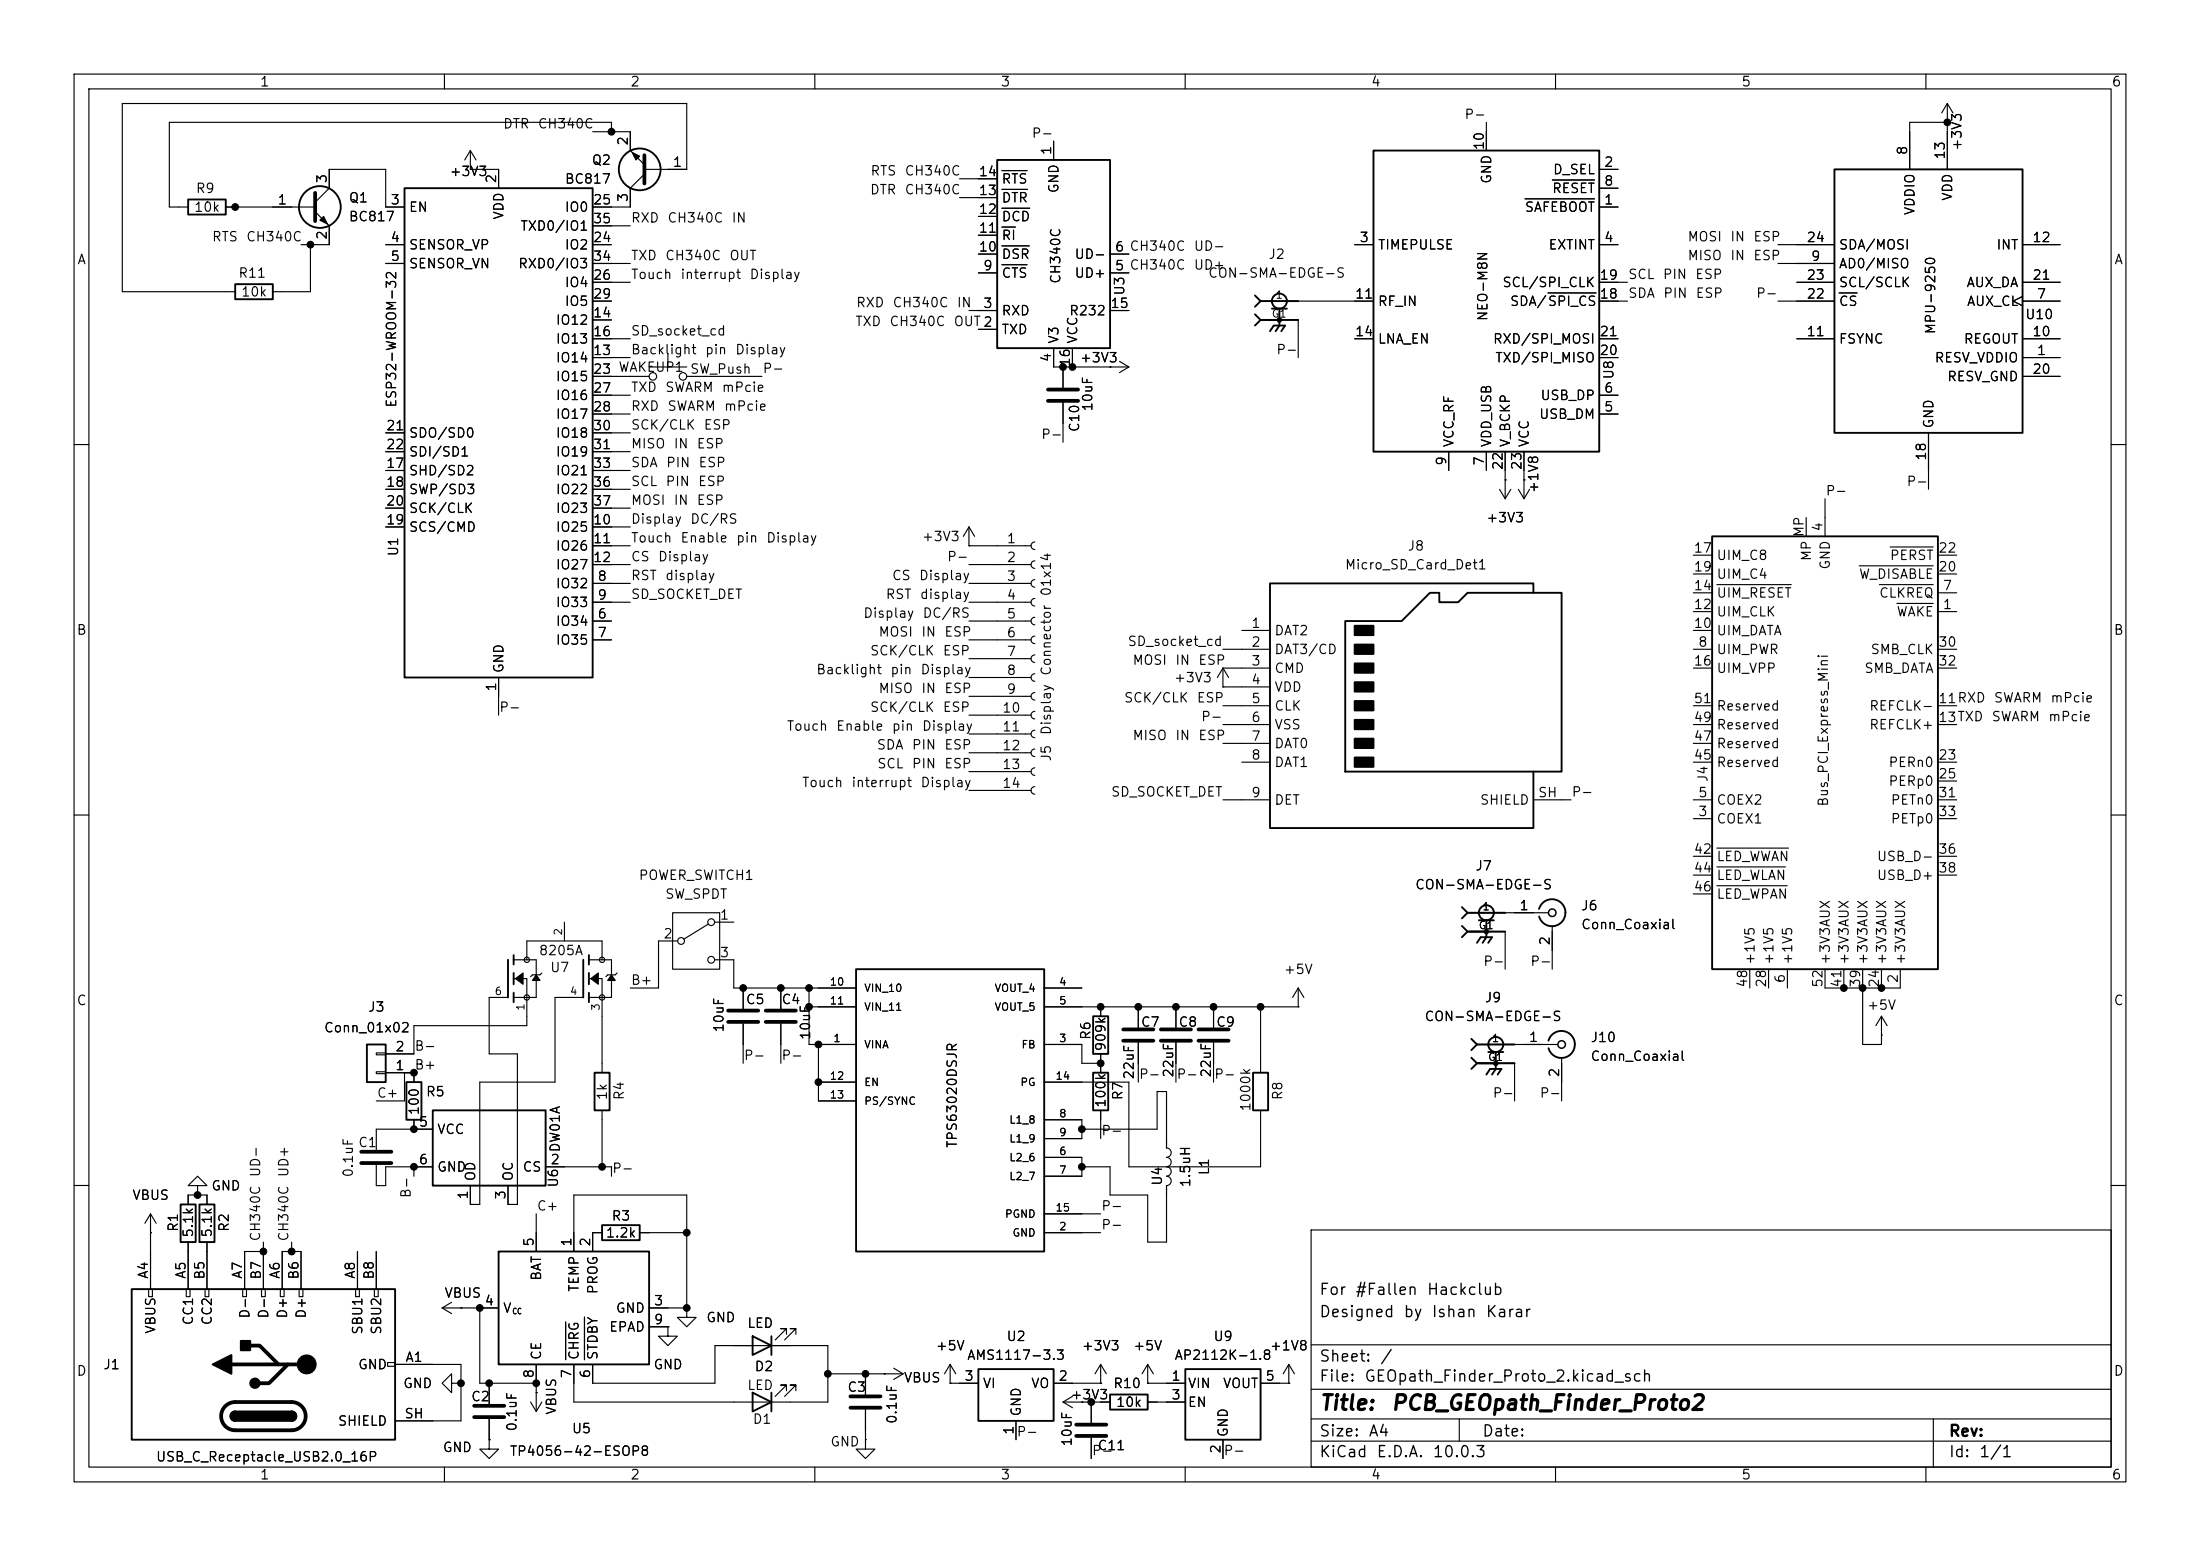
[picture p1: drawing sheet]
<svg xmlns="http://www.w3.org/2000/svg" width="297mm" height="210mm" viewBox="0 0 297 210" stroke-linecap="round" stroke-linejoin="round" font-family="sans-serif">
<g fill="none" stroke="#000" stroke-width=".15">
<path d="M10 10h277v190h-277zM12 12h273v186h-273zM60 10v2M80 17.8h5.1v2.5l1.9 1.9M82.5 17.8v-1.3h-59.6v11.4h2.5M110 10v2M142.2 19.1v2.5M160 10v2M200.7 16.5v3.8M210 10v2M260 10v2M262.9 16.5h.1"/>
<path d="M262.9 16.5h-5.1v6.4M262.9 14v8.9M262.9 14l-.8 1.2M262.9 14l.8 1.2M30.5 27.9h12M41.9 33v6.4h-5.1M42.5 27.3l1.9-1.9v-2.5h7.7v5h2.5M42.5 28.6l1.9 1.9v2.5h-3.8M52.1 33h2.5M52.1 35.6h2.5M63.5 22.9h.1M63.5 22.9h3.8v2.5"/>
<path d="M63.5 20.3l-.8 1.3M63.5 20.3l.8 1.3M63.5 20.3v2.6M80 33h2.5M80 35.6h5.1M80 38.1h5.1M80 30.5h5.1M87 22.9h5.7v-8.9h-76.2v25.4h15.2M87 23.5l-1.9 1.9v2.5h-5.1M129.5 26.7h5.1M129.5 24.1h5.1M132.1 36.8h2.5"/>
<path d="M132.1 34.3h2.5M132.1 31.8h2.5M132.1 29.2h2.5M135.3 35.7h3.4M135.3 33.2h3.7M135.3 30.6h1.8M135.3 28.1h3.7M135.3 25.6h3.4M135.3 23h3.4M149.9 36.8h2.5M149.9 34.3h2.5M182.9 33h2.5"/>
<path d="M205.9 26.8h9.4M209 39.5h6.5M209.6 24.3h5.7M215.9 22.9h2.5M215.9 27.9h2.5M215.9 33h2.5M215.9 38.1h3.8M215.9 25.4h2.5M240 33h7.6M240 35.6h7.6M242.6 38.1h5M248.3 39.5h2.4"/>
<path d="M273 33h5.1M273 38.1h5.1M52.1 58.4h2.5M80 48.3h5.1M80 43.2h2.5M80 45.7h5.1M80 58.4h5.1M80 50.8h7.6M80 53.3h5.1M80 55.9h5.1M80 40.6h2.5M87.6 49.5h5.1"/>
<path d="M90.2 47.8v1.7M92.7 50.8h10.2M130.8 41.9h3.8M132.1 44.5h2.5M142.2 47v2.5h10.2M143.5 49.5v2.8M143.5 54.4v5.3M144.8 47v2.5M149.9 49.5h.1M149.9 41.9h2.5M151.1 48.8l1.3 .7M152.4 49.5l-1.3 .8"/>
<path d="M170.2 43.2h5.1v5.1M170.2 40.6h15.2M182.9 45.7h2.5M215.9 48.3h2.5M215.9 45.7h2.5M215.9 53.3h2.5M215.9 55.9h2.5M215.9 40.6h3.8M240 40.6h7.6M242.6 45.7h5M260.3 58.4v7.6M273 40l-1.2 .6 1.2 .7"/>
<path d="M273 48.3h5.1M273 45.7h5.1M273 50.8h5.1M273 40.6h5.1M10 60h2M52.1 71.1h2.5M52.1 63.5h2.5M52.1 66h2.5M52.1 68.6h2.5M52.1 61h2.5M80 78.7h5.1M80 71.1h5.1"/>
<path d="M80 73.7h5.1M80 76.2h5.1M80 63.5h5.1M80 66h5.1M80 68.6h5.1M80 61h5.1M130.8 73.7h.1M130.8 78.7h8.4M130.8 73.7h8.4M130.8 76.2h8.4M130.8 71.1l-.8 1.3M130.8 71.1l.8 1.3"/>
<path d="M130.8 71.1v2.6M139.7 73.2a.51 .51 0 0 0-.5 .5 .51 .51 0 0 0 .5 .5M139.7 75.7a.51 .51 0 0 0-.5 .5 .51 .51 0 0 0 .5 .5M139.7 78.2a.51 .51 0 0 0-.5 .5 .51 .51 0 0 0 .5 .5M195.6 61v2.5M200.7 61v2.5M202.4 66l.8 1.3M203.2 64.8h.1M203.2 61v6.3M204 66l-.8 1.3M205 66l.7 1.3M205.7 64.8h.1"/>
<path d="M205.7 61v6.3M206.5 66l-.8 1.3M228.6 74.9h2.5M228.6 77.5h2.5M231.8 78.9h10M243.8 69.9v2.5M246.4 67.3v5.1M251 76.4h10M253.7 78.9h7.3M255.2 73.8h5.8M261.6 74.9h2.6M261.6 77.5h2.6"/>
<path d="M285 60h2M67.3 91.4v5.1M80 83.8h2.5M80 86.4h2.5M80 81.3h5.1M130.8 83.8h8.4M130.8 86.4h8.4M130.8 81.3h8.4M130.8 88.9h8.4M130.8 91.4h8.4M130.8 94h8.4M130.8 96.5h8.4"/>
<path d="M130.8 99.1h8.4M139.7 80.8a.51 .51 0 0 0-.5 .5 .51 .51 0 0 0 .5 .5M139.7 83.3a.51 .51 0 0 0-.5 .5 .51 .51 0 0 0 .5 .5M139.7 85.9a.51 .51 0 0 0-.5 .5 .51 .51 0 0 0 .5 .5M139.7 88.4a.51 .51 0 0 0-.5 .5 .51 .51 0 0 0 .5 .5M139.7 90.9a.51 .51 0 0 0-.5 .5 .51 .51 0 0 0 .5 .5M139.7 93.5a.51 .51 0 0 0-.5 .5 .51 .51 0 0 0 .5 .5M139.7 96a.51 .51 0 0 0-.5 .5 .51 .51 0 0 0 .5 .5M139.7 98.6a.51 .51 0 0 0-.5 .5 .51 .51 0 0 0 .5 .5M165.1 92.7h.1M165.1 90.2v2.5M165.1 90.2l-.8 1.2"/>
<path d="M165.1 90.2l.8 1.2M165.1 87.6h6.3M165.1 90.2h6.3M165.1 92.7h6.3M165.1 95.3h6.3M165.1 97.8h6.3M167.6 85.1h3.8M228.6 85.1h2.5M228.6 87.6h2.5M228.6 90.2h2.5M228.6 95.3h2.5M228.6 97.8h2.5"/>
<path d="M228.6 82.6h2.5M228.6 80h2.5M256.1 81.4h4.9M261.6 87.6h2.6M261.6 90.2h2.6M261.6 95.3h2.6M261.6 97.8h2.6M261.6 82.6h2.6M261.6 80h2.6M10 110h2M130.8 101.6h8.4M130.8 104.1h8.4"/>
<path d="M130.8 106.7h8.4M139.7 101.1a.51 .51 0 0 0-.5 .5 .51 .51 0 0 0 .5 .5M139.7 103.6a.51 .51 0 0 0-.5 .5 .51 .51 0 0 0 .5 .5M139.7 106.2a.51 .51 0 0 0-.5 .5 .51 .51 0 0 0 .5 .5M165.1 100.3h6.3M165.1 108h6.3M167.6 102.9h3.8M207 108h5.1M228.6 100.3h2.5M228.6 102.9h2.5M228.6 108h2.5M228.6 110.5h2.5"/>
<path d="M228.6 115.6h2.5M228.6 118.1h2.5M231.8 114.5h9.7M231.8 117h9.2M231.8 119.5h9.5M261.6 102.9h2.6M261.6 108h2.6M261.6 110.5h2.6M261.6 105.4h2.6M261.6 115.6h2.6M261.6 118.1h2.6M285 110h2"/>
<path d="M68.6 134.6h-2.6v7.6h3.8v20.4h-1.2v-2.6M69.3 132.1h1.8v6.3h-15.2v3.8h-3.8M69.3 129.5h3.1v5.1h-3.1M71.1 129.5v-2.5h10.2v2.5M73.2 131.3l-.3 .3h-1l-.3 .2M76.2 124.5v2.5M78.7 134.6h-3.8v11.5h-10.1v16.5h-1.3v-2.6M79.5 129.5h3v5.1h-3M79.5 132.1h1.8v12.7M83.3 131.3l-.2 .3h-1.1l-.2 .2M90.8 123.2h6.4v7.6h-6.4zM91.4 127h-2.5v6.4h-3.8"/>
<path d="M95.6 124.7l-3.3 2M96.5 129.5h2.6v3.9h16.5M96.5 124.5h2.6M100.3 133.4v2.7M100.3 138.2v5.3M105.4 133.4v2.7M105.4 138.2v5.3M109.2 133.4v7.6h6.4M109.2 135.9h6.4M141 133.4h5M141 135.9h34.3M148.6 135.9v1.3"/>
<path d="M153.7 135.9v2.8M158.7 135.9v2.8M163.8 135.9v2.8M170.2 135.9v8.9M175.3 135.9h.1M175.3 133.4l-.8 1.2M175.3 133.4l.7 1.2M175.3 133.4v2.5M198.1 125.7h5.1v5.1M198.1 123.2h10.9M209.5 125v5.8M228.6 120.7h2.5"/>
<path d="M236.2 130.8v2.6M238.8 130.8v2.6M241.3 130.8v2.6M246.4 130.8v2.6h10.1v-2.6M248.9 130.8v2.6M251.5 130.8v10.2h2.5v-3.8M254 139.7h.1M254 130.8v2.6M254 137.2l-.8 1.2M254 137.2l.8 1.2M50.8 144.7h1.3v.2h-1.3zM50.8 142.1h1.3v.3h-1.3z"/>
<path d="M50.8 157.2v2.8h1.3v-2.5h6.3M52.1 144.8h3.8v1.3M54.6 144.8v3.8h-3.8M55.9 151.1v1.3M55.9 157.5v1.3M58.4 152.4h-7.6v2.8M73.7 157.5h8.8v1.3M81.3 149.9v7.6M110.5 146.1h5.1M110.5 141v7.6h5.1M141 146.1h11.4v11.4h17.8v-7.6M141 141h5v2.5h2.6"/>
<path d="M141 156.2h5v2.6h-5M141 151.1h5v2.6h-5M146 152.4h10.2v-5.1h1.3v7.6a.63 .63 0 0 1 .6 .7 .63 .63 0 0 1-.6 .6 .64 .64 0 0 1 .6 .6 .64 .64 0 0 1-.6 .7 .64 .64 0 0 1 .6 .6 .64 .64 0 0 1-.6 .6M146 157.5h3.9v3.8h5v6.3h2.6v-7.6a.63 .63 0 0 0 .6-.6 .63 .63 0 0 0-.6-.6M148.6 142.2v2.6M148.6 149.9v3.8M153.7 140.7v5.4M158.7 140.7v5.4M163.8 140.7v5.4M199.4 141h10.9M199.4 143.5h5.1v5.1M210.8 142.7v5.9"/>
<path d="M10 160h2M20.1 174h.5v1h-.5zM20.3 166.4h.1M20.3 163.8l-.7 1.3M20.3 163.8l.8 1.3M20.3 163.8v10.2M25.1 174h.6v1h-.6zM25.4 162.6v-1.3h2.5v1.3M25.4 167.6v6.4M26.7 160h1.2l-1.2-1.2-1.3 1.2h1.3v1.3M26.7 161.3h.1M27.7 174h.5v1h-.5z"/>
<path d="M27.9 167.6v6.4M32.8 174h.5v1h-.5zM35.3 174h.5v1h-.5zM35.6 168.9h-2.6v5.1M35.6 167.6v6.4M37.8 174h.6v1h-.6zM38.1 174v-5.1h2.5v5.1M39.4 167.6v1.3M40.4 174h.5v1h-.5zM48 174h.5v1h-.5zM48.3 168.9v5.1M50.5 174h.6v1h-.6z"/>
<path d="M50.8 168.9v5.1M59.7 176.5h7.6M59.7 176.5l1.3 .8M61 175.8l-1.3 .7M62.2 176.5h.1M64.8 176.5v10.2h7.6M72.4 163.8v5.1M76.4 178.4v5.1M77.5 168.9v-7.6h15.2v15.2M78.9 177.8v5.7M81.3 166.4h-1.3v2.5M86.4 166.4h6.3"/>
<path d="M87.6 176.5h5.1M87.6 179.1h2.6M90.2 179.1v1.2h1.2l-1.2 1.3-1.3-1.3h1.3M90.2 179.1h.1M92.7 176.5v1.3h1.3l-1.3 1.3-1.3-1.3h1.3M92.7 176.5h.1M141 166.4h7.6M141 163.8h7.6M177 166h108v32h-108zM285 160h2M52.3 183.9h1v.5h-1zM53.3 184.2h8.9v7.6h-8.9"/>
<path d="M60 198v2M61 186.7v-1.3l-1.3 1.3 1.3 1.3v-1.3h1.2M62.2 186.7h.1M66 194.3v1.3h1.3l-1.3 1.3-1.2-1.3h1.2M66 194.3h.1M66 186.7v2.8M66 191.5v2.8M71.6 189.2l.8 1.3M72.4 188h.1M72.4 184.2v6.3M73.2 189.2l-.8 1.3M77.5 184.2v5h34.3v-7.6h-15.3v5.1h-16.5v-2.5"/>
<path d="M106.2 187.7v-.8h-.8h.8l-1.6 1.6M106.2 180.1v-.8h-.8h.8l-1.6 1.5M107.4 187.7v-.8h-.7h.7l-1.5 1.6M107.4 180.1v-.8h-.7h.7l-1.5 1.5M110 198v2M111.8 185.4h10.1M116.8 194.3v1.3h1.3l-1.3 1.3-1.2-1.3h1.2M116.8 194.3h.1M116.8 185.4v2.8M116.8 190.2v4.1M119.4 185.4h.1M120.6 184.7l1.3 .7"/>
<path d="M121.9 185.4l-1.3 .8M128.3 186.7h.1M128.3 186.7h3.8M128.3 184.2l-.8 1.2M128.3 184.2l.7 1.2M128.3 184.2v2.5M137.2 191.8v2.5M142.2 186.7h6.4M143.5 189.2l1.3 .8M143.5 189.2h6.4M144.8 188.5l-1.3 .7M146 189.2h.1"/>
<path d="M147.3 189.2v2.8M147.3 194.1v2.8M148.6 186.7h.1M148.6 184.2l-.8 1.2M148.6 184.2l.8 1.2M148.6 184.2v2.5M154.9 186.7h.1M154.9 186.7h5.1M154.9 189.2h5.1M154.9 184.2l-.7 1.2M154.9 184.2l.8 1.2M154.9 184.2v2.5"/>
<path d="M160 198v2M165.1 194.3v2.6M170.2 186.7h3.8M174 186.7h.1M174 184.2l-.8 1.2M174 184.2l.8 1.2M174 184.2v2.5M177 194.5h108M177 191.5h108M177 187.5h108M177 181.5h108M197 191.5v3"/>
<path d="M210 198v2M260 198v2M261 191.5v6.5"/>
<circle cx="88.1" cy="50.8" r=".51"/>
<circle cx="92.2" cy="50.8" r=".51"/>
<circle cx="71.1" cy="129.5" r=".36"/>
<circle cx="71.1" cy="134.6" r=".36"/>
<circle cx="81.3" cy="134.6" r=".36"/>
<circle cx="81.3" cy="129.5" r=".36"/>
<circle cx="91.9" cy="127" r=".46"/>
<circle cx="96" cy="129.5" r=".46"/>
<circle cx="96" cy="124.5" r=".46"/>
</g>
<g fill="none" stroke="#000" stroke-width=".25">
<path d="M25.4 26.9h5.1v2.1h-5.1zM31.7 38.4h5.1v2h-5.1zM54.6 25.4h25.4v66h-25.4zM134.6 21.6h15.3v25.4h-15.3zM169.4 39.9l.8 .7M185.4 20.3h30.5v40.7h-30.5zM247.6 22.9h25.4v35.5h-25.4zM169.4 42.4l.8 .8M170.2 40.6l-.8 .8M170.2 43.2l-.8 .7M170.2 40.6h5.1M170.2 43.2h5.1"/>
<path d="M171.4 44.7l.6-.8h1.5l-.5 .8M171.7 41.7h2M172.7 41.7v2.2l-.5 .8M231.1 72.4h30.5v58.4h-30.5zM181.6 83.8h7.6l3.8-3.8h1.3v1.3h2.5l1.3-1.3h12.7v24.1h-29.2zM207 80v-1.3h-35.6v33.1h35.6v-7.7M68.6 129.5v5.1M69.3 128.9v1.3M69.3 131.3v1.5M69.3 134v1.3M78.7 129.5v5.1M79.5 128.9v1.3"/>
<path d="M79.5 131.3v1.5M79.5 134v1.3M115.6 130.8h25.4v38.1h-25.4zM147.6 137.2h2v5h-2zM197.4 122.4l.7 .8M197.4 125l.7 .7M198.1 123.2l-.7 .8M198.1 125.7l-.7 .8M198.1 123.2h5.1M198.1 125.7h5.1M199.4 127.3l.5-.8h1.5l-.5 .8M199.6 124.2h2.1"/>
<path d="M200.7 124.2v2.3l-.5 .8M207.8 122.7a1.81 1.81 0 0 1 2.8-1 1.81 1.81 0 0 1 0 2.9 1.81 1.81 0 0 1-2.8-.9M49.5 141h2.6v5.1h-2.6zM54.9 146.1h2v5h-2zM58.4 149.9h15.3v10.1h-15.3zM80.3 144.8h2v5.1h-2zM147.6 144.8h2v5.1h-2zM169.2 144.8h2v5.1h-2zM198.6 140.2l.8 .8M198.6 142.7l.8 .8M199.4 141l-.8 .7M199.4 143.5l-.8 .8"/>
<path d="M199.4 141h5.1M199.4 143.5h5.1M200.7 145l.5-.7h1.5l-.5 .7M200.9 142h2M201.9 142v2.3l-.5 .7M209 140.5a1.81 1.81 0 0 1 2.8-1 1.81 1.81 0 0 1 0 2.9 1.81 1.81 0 0 1-2.7-.9M17.8 174h35.5v20.3h-35.5zM24.4 162.6h2v5h-2zM26.9 162.6h2.1v5h-2.1zM67.3 168.9h20.3v15.3h-20.3zM81.3 165.4h5.1v2h-5.1zM31.7 190.5a.64 .64 0 0 0-.6 .6 .64 .64 0 0 0 .6 .7"/>
<path d="M39.4 190.5a.64 .64 0 0 1 .6 .6 .64 .64 0 0 1-.6 .7M101.6 188l2.5 1.2-2.5 1.3zM101.6 180.3l2.5 1.3-2.5 1.3zM104.1 180.3v2.6M104.1 188v2.5M132.1 184.8h10.1v7h-10.1zM149.9 188.2h5v2h-5zM160 184.8h10.2v9.5h-10.2z"/>
<circle cx="43.2" cy="27.9" r="2.82"/>
<circle cx="86.4" cy="22.9" r="2.82"/>
<circle cx="172.7" cy="40.6" r="1.02"/>
<circle cx="172.7" cy="43.2" r=".25"/>
<circle cx="200.7" cy="123.2" r="1.02"/>
<circle cx="200.7" cy="125.7" r=".25"/>
<circle cx="201.9" cy="141" r="1.02"/>
<circle cx="201.9" cy="143.5" r=".25"/>
</g>
<g fill="none" stroke="#000" stroke-width=".51">
<path d="M42.5 26v3.8M87 21v3.8M141.5 52.6h4M141.5 54.1h4M98.3 136.4h4.1M98.3 137.9h4.1M103.4 136.4h4M103.4 137.9h4M151.6 138.9h4.1M156.7 138.9h4.1M161.8 138.9h4.1M48.8 155.4h4"/>
<path d="M48.8 157h4M151.6 140.5h4.1M156.7 140.5h4.1M161.8 140.5h4.1M30.4 189.8a1.9 1.9 0 0 1 1.3-.6h7.7a1.91 1.91 0 0 1 1.9 1.9 1.91 1.91 0 0 1-1.9 1.9h-7.7a1.91 1.91 0 0 1-1.7-1.1 1.91 1.91 0 0 1 .4-2.1zM31.2 184.2h10.2M33.8 181.6h1.3l2.5 2.6M38.9 184.2l-2.6 2.5h-1.2M64 189.7h4.1M64 191.3h4.1M114.8 188.5h4.1M114.8 190h4.1"/>
<path d="M145.3 192.3h4.1M145.3 193.8h4.1"/>
</g>
<g fill="#000" stroke="#000" stroke-width=".15">
<path d="M43.2 29.7l.5-.5 .5 1zM85.3 20.6l1.1 .5-.5 .5zM69.6 132.1l1-.8v1.5zM72.4 131.6l.5 .7h-1zM79.8 132.1l1-.8v1.5zM82.5 131.6l.6 .7h-1.1z"/>
<circle cx="41.4" cy="184.1" r="1.27"/>
</g>
<g fill="none" stroke="#000" stroke-width=".2">
<circle cx="209.6" cy="123.2" r=".51"/>
<circle cx="210.8" cy="141" r=".51"/>
</g>
<g fill="#000" stroke="#000" stroke-width=".25">
<path d="M182.9 84.5h2.5v1.2h-2.5zM182.9 87h2.5v1.3h-2.5zM182.9 89.5h2.5v1.3h-2.5zM182.9 92.1h2.5v1.2h-2.5zM182.9 94.6h2.5v1.3h-2.5zM182.9 97.2h2.5v1.2h-2.5zM182.9 99.7h2.5v1.3h-2.5zM182.9 102.2h2.5v1.3h-2.5zM28.7 184.2l2.5-1.3v2.5zM31.3 190.7l.4-.2v1.3a.63 .63 0 0 1-.5-.4 .63 .63 0 0 1 .1-.7zM32.5 181h1.3v1.2h-1.3zM31.7 190.5h7.7v1.3h-7.7z"/>
<path d="M39.4 190.5a.64 .64 0 0 1 .6 .6 .64 .64 0 0 1-.6 .7z"/>
<circle cx="34.4" cy="186.7" r=".63"/>
</g>
<g fill="#000" stroke="#000" stroke-width=".14">
<circle cx="82.5" cy="17.8" r=".46"/>
<circle cx="262.9" cy="16.5" r=".46"/>
<circle cx="31.7" cy="27.9" r=".46"/>
<circle cx="41.9" cy="33" r=".46"/>
<circle cx="143.5" cy="49.5" r=".46"/>
<circle cx="144.8" cy="49.5" r=".46"/>
<circle cx="100.3" cy="133.4" r=".46"/>
<circle cx="105.4" cy="133.4" r=".46"/>
<circle cx="109.2" cy="135.9" r=".46"/>
<circle cx="109.2" cy="133.4" r=".46"/>
<circle cx="148.6" cy="135.9" r=".46"/>
<circle cx="153.7" cy="135.9" r=".46"/>
<circle cx="158.7" cy="135.9" r=".46"/>
<circle cx="163.8" cy="135.9" r=".46"/>
<circle cx="170.2" cy="135.9" r=".46"/>
<circle cx="248.9" cy="133.4" r=".46"/>
<circle cx="251.5" cy="133.4" r=".46"/>
<circle cx="254" cy="133.4" r=".46"/>
<circle cx="55.9" cy="152.4" r=".46"/>
<circle cx="55.9" cy="157.5" r=".46"/>
<circle cx="55.9" cy="144.8" r=".46"/>
<circle cx="81.3" cy="157.5" r=".46"/>
<circle cx="110.5" cy="141" r=".46"/>
<circle cx="110.5" cy="146.1" r=".46"/>
<circle cx="146" cy="152.4" r=".46"/>
<circle cx="146" cy="157.5" r=".46"/>
<circle cx="148.6" cy="143.5" r=".46"/>
<circle cx="26.7" cy="161.3" r=".46"/>
<circle cx="35.6" cy="168.9" r=".46"/>
<circle cx="39.4" cy="168.9" r=".46"/>
<circle cx="64.8" cy="176.5" r=".46"/>
<circle cx="92.7" cy="176.5" r=".46"/>
<circle cx="92.7" cy="166.4" r=".46"/>
<circle cx="62.2" cy="186.7" r=".46"/>
<circle cx="66" cy="186.7" r=".46"/>
<circle cx="72.4" cy="186.7" r=".46"/>
<circle cx="111.8" cy="185.4" r=".46"/>
<circle cx="116.8" cy="185.4" r=".46"/>
<circle cx="147.3" cy="189.2" r=".46"/>
</g>
<g font-size="2">
<text x="178" y="190.8">Title:</text>
<text x="187.7" y="190.8">PCB_GEOpath_Finder_Proto2</text>
</g>
<g font-size="1.5">
<text x="178" y="178.2">Designed</text>
<text x="178" y="175.2">For</text>
<text x="182.9" y="175.2">#Fallen</text>
<text x="189.4" y="178.2">by</text>
<text x="192.5" y="175.2">Hackclub</text>
<text x="193.2" y="178.2">Ishan</text>
<text x="200.5" y="178.2">Karar</text>
<text x="178" y="184.2">Sheet:</text>
<text x="186.2" y="184.2">/</text>
<text x="178" y="186.9">File:</text>
<text x="184.1" y="186.9">GEOpath_Finder_Proto_2.kicad_sch</text>
<text x="178" y="197.1">KiCad</text>
<text x="178" y="194.3">Size:</text>
<text x="184.7" y="194.3">A4</text>
<text x="185.7" y="197.1">E.D.A.</text>
<text x="193.3" y="197.1">10.0.3</text>
<text x="200" y="194.3">Date:</text>
<text x="263" y="194.3">Rev:</text>
<text x="263" y="197.1">Id:</text>
<text x="267.1" y="197.1">1/1</text>
</g>
<g font-size="1.3">
<text x="35" y="12">1</text>
<text x="85" y="12">2</text>
<text x="135" y="12">3</text>
<text x="185" y="12">4</text>
<text x="235" y="12">5</text>
<text x="285" y="12">6</text>
<text x="67.8" y="17.7">DTR</text>
<text x="72.5" y="17.7">CH340C</text>
<text x="197.6" y="16.4">P-</text>
<text x="79.8" y="22.6">Q2</text>
<text x="85.1" y="19.8" transform="rotate(-90 85.1 19.8)">2</text>
<text x="90.7" y="22.8">1</text>
<text x="139.2" y="18.9">P-</text>
<text x="142.2" y="21" transform="rotate(-90 142.2 21)">1</text>
<text x="200.6" y="20.4" transform="rotate(-90 200.6 20.4)">10</text>
<text x="209.6" y="23.8">D_SEL</text>
<text x="216.5" y="22.8">2</text>
<text x="257.8" y="21" transform="rotate(-90 257.8 21)">8</text>
<text x="262.9" y="21.6" transform="rotate(-90 262.9 21.6)">13</text>
<text x="265.1" y="20.4" transform="rotate(-90 265.1 20.4)">+3V3</text>
<text x="26.1" y="28.9">10k</text>
<text x="26.3" y="26.4">R9</text>
<text x="37.4" y="27.9">1</text>
<text x="44.4" y="24.8" transform="rotate(-90 44.4 24.8)">3</text>
<text x="47" y="27.6">Q1</text>
<text x="52.6" y="27.9">3</text>
<text x="55.1" y="28.9">EN</text>
<text x="60.6" y="24.1">+3V3</text>
<text x="67.3" y="24.8" transform="rotate(-90 67.3 24.8)">2</text>
<text x="68.3" y="29.7" transform="rotate(-90 68.3 29.7)">VDD</text>
<text x="76.2" y="28.9">IO0</text>
<text x="76.2" y="25.1">BC817</text>
<text x="80" y="27.9">25</text>
<text x="85.1" y="27.4" transform="rotate(-90 85.1 27.4)">3</text>
<text x="117.4" y="26.5">DTR</text>
<text x="117.4" y="24">RTS</text>
<text x="122" y="26.5">CH340C</text>
<text x="122" y="24">CH340C</text>
<text x="132" y="29.2">12</text>
<text x="132" y="26.6">13</text>
<text x="132" y="24.1">14</text>
<text x="135.1" y="27.6">DTR</text>
<text x="135.1" y="25.1">RTS</text>
<text x="143.2" y="26.2" transform="rotate(-90 143.2 26.2)">GND</text>
<text x="201.6" y="24.9" transform="rotate(-90 201.6 24.9)">GND</text>
<text x="205.8" y="28.9">SAFEBOOT</text>
<text x="209.4" y="26.4">RESET</text>
<text x="216.5" y="27.9">1</text>
<text x="216.5" y="25.4">8</text>
<text x="258.8" y="29.1" transform="rotate(-90 258.8 29.1)">VDDIO</text>
<text x="263.9" y="27.2" transform="rotate(-90 263.9 27.2)">VDD</text>
<text x="10.3" y="36">A</text>
<text x="28.5" y="32.9">RTS</text>
<text x="33.1" y="32.9">CH340C</text>
<text x="44.4" y="32.5" transform="rotate(-90 44.4 32.5)">2</text>
<text x="47" y="30.2">BC817</text>
<text x="52.6" y="33">4</text>
<text x="52.6" y="35.5">5</text>
<text x="55.1" y="34">SENSOR_VP</text>
<text x="70.2" y="31.5">TXD0/IO1</text>
<text x="76.2" y="34">IO2</text>
<text x="80" y="33">24</text>
<text x="80" y="35.5">34</text>
<text x="80" y="30.5">35</text>
<text x="85.1" y="35.4">TXD</text>
<text x="85.1" y="30.4">RXD</text>
<text x="89.7" y="35.4">CH340C</text>
<text x="90" y="30.4">CH340C</text>
<text x="98.4" y="35.4">OUT</text>
<text x="98.7" y="30.4">IN</text>
<text x="132" y="34.3">10</text>
<text x="132" y="31.7">11</text>
<text x="135.1" y="35.3">DSR</text>
<text x="135.1" y="32.7">RI</text>
<text x="135.1" y="30.2">DCD</text>
<text x="145" y="35.3">UD-</text>
<text x="150.4" y="34.3">6 CH340C</text>
<text x="150.4" y="34.3">6</text>
<text x="161.1" y="34.2">UD-</text>
<text x="171.1" y="35.3">J2</text>
<text x="183.4" y="33">3</text>
<text x="185.9" y="34">TIMEPULSE</text>
<text x="209" y="34">EXTINT</text>
<text x="216.5" y="33">4</text>
<text x="227.7" y="32.9">MOSI</text>
<text x="227.7" y="35.4">MISO</text>
<text x="233.5" y="32.9">IN</text>
<text x="233.5" y="35.4">IN</text>
<text x="236.6" y="32.9">ESP</text>
<text x="236.6" y="35.4">ESP</text>
<text x="243.8" y="33">24</text>
<text x="244.4" y="35.5">9</text>
<text x="248.2" y="34">SDA/MOSI</text>
<text x="269.4" y="34">INT</text>
<text x="274.3" y="33">12</text>
<text x="285.3" y="36">A</text>
<text x="32.1" y="37.8">R11</text>
<text x="32.5" y="40.3">10k</text>
<text x="55.1" y="36.5">SENSOR_VN</text>
<text x="69.9" y="36.5">RXD0/IO3</text>
<text x="76.2" y="39.1">IO4</text>
<text x="76.2" y="41.6">IO5</text>
<text x="80" y="38.1">26</text>
<text x="80" y="40.6">29</text>
<text x="85.1" y="38">Touch</text>
<text x="91.8" y="38">interrupt</text>
<text x="101.1" y="38">Display</text>
<text x="115.5" y="41.8">RXD</text>
<text x="120.4" y="41.8">CH340C</text>
<text x="129.1" y="41.8">IN</text>
<text x="132.6" y="41.9">3</text>
<text x="132.6" y="36.8">9</text>
<text x="135.1" y="37.8">CTS</text>
<text x="143.5" y="38.4" transform="rotate(-90 143.5 38.4)">CH340C</text>
<text x="145" y="37.8">UD+</text>
<text x="149.8" y="41.9">15</text>
<text x="150.4" y="36.8">5 CH340C</text>
<text x="150.4" y="36.8">5</text>
<text x="152.1" y="40" transform="rotate(-90 152.1 40)">U3</text>
<text x="161.1" y="36.7">UD+</text>
<text x="163" y="37.8">CON-SMA-EDGE-S</text>
<text x="182.8" y="40.6">11</text>
<text x="185.9" y="41.6">RF_IN</text>
<text x="202.7" y="39.1">SCL/SPI_CLK</text>
<text x="203.8" y="41.6">SDA/SPI_CS</text>
<text x="215.9" y="40.6">18</text>
<text x="215.9" y="38.1">19</text>
<text x="219.7" y="40.5">SDA</text>
<text x="219.7" y="38">SCL</text>
<text x="224.4" y="38">PIN</text>
<text x="224.4" y="40.5">PIN</text>
<text x="228.8" y="38">ESP</text>
<text x="228.8" y="40.5">ESP</text>
<text x="237" y="40.5">P-</text>
<text x="243.8" y="40.6">22</text>
<text x="243.8" y="38.1">23</text>
<text x="248.2" y="36.5">AD0/MISO</text>
<text x="248.2" y="41.6">CS</text>
<text x="248.2" y="39.1">SCL/SCLK</text>
<text x="265.4" y="39.1">AUX_DA</text>
<text x="265.4" y="41.6">AUX_CL</text>
<text x="274.3" y="38.1">21</text>
<text x="274.9" y="40.6">7</text>
<text x="74.9" y="44.2">IO12</text>
<text x="74.9" y="46.7">IO13</text>
<text x="80" y="43.2">14</text>
<text x="80" y="45.7">16</text>
<text x="85.1" y="45.6">SD_socket_cd</text>
<text x="115.4" y="44.3">TXD</text>
<text x="120" y="44.3">CH340C</text>
<text x="128.7" y="44.3">OUT2</text>
<text x="132.6" y="44.4">2</text>
<text x="135.1" y="45.4">TXD</text>
<text x="135.1" y="42.9">RXD</text>
<text x="143.2" y="46.5" transform="rotate(-90 143.2 46.5)">V3</text>
<text x="144.3" y="42.9">R232</text>
<text x="145.8" y="46.5" transform="rotate(-90 145.8 46.5)">VCC</text>
<text x="182.8" y="45.7">14</text>
<text x="185.9" y="46.7">LNA_EN</text>
<text x="201.1" y="43.4" transform="rotate(-90 201.1 43.4)">NEO-M8N</text>
<text x="201.5" y="46.7">RXD/SPI_MOSI</text>
<text x="215.9" y="45.7">21</text>
<text x="243.8" y="45.7">11</text>
<text x="248.2" y="46.7">FSYNC</text>
<text x="261.6" y="45.2" transform="rotate(-90 261.6 45.2)">MPU-9250</text>
<text x="265" y="46.7">REGOUT</text>
<text x="273.3" y="43.4">U10</text>
<text x="274.3" y="45.7">10</text>
<text x="74.9" y="49.2">IO14</text>
<text x="74.9" y="51.8">IO15</text>
<text x="80" y="48.2">13</text>
<text x="80" y="50.8">23 WAKEUP1 SW_Push</text>
<text x="80" y="53.3">27</text>
<text x="80" y="50.8">23</text>
<text x="85.1" y="53.2">TXD</text>
<text x="85.1" y="48.1">Backlight</text>
<text x="89.7" y="53.2">SWARM</text>
<text x="95.1" y="48.1">pin</text>
<text x="97.3" y="53.2">mPcie</text>
<text x="99.2" y="48.1">Display</text>
<text x="102.9" y="50.7">P-</text>
<text x="142.2" y="49" transform="rotate(-90 142.2 49)">4</text>
<text x="144.8" y="49.6" transform="rotate(-90 144.8 49.6)">16</text>
<text x="145.7" y="49.2">+3V3</text>
<text x="172.2" y="48.1">P-</text>
<text x="201.8" y="49.2">TXD/SPI_MISO</text>
<text x="215.9" y="48.2">20</text>
<text x="216.5" y="53.3">6</text>
<text x="218.1" y="51.3" transform="rotate(-90 218.1 51.3)">U8</text>
<text x="261.1" y="49.2">RESV_VDDIO</text>
<text x="262.8" y="51.8">RESV_GND</text>
<text x="274.3" y="50.8">20</text>
<text x="274.9" y="48.2">1</text>
<text x="52" y="58.4">21</text>
<text x="53.8" y="55.1" transform="rotate(-90 53.8 55.1)">ESP32-WROOM-32</text>
<text x="55.1" y="59.4">SDO/SD0</text>
<text x="74.9" y="54.3">IO16</text>
<text x="74.9" y="56.9">IO17</text>
<text x="74.9" y="59.4">IO18</text>
<text x="80" y="55.9">28</text>
<text x="80" y="58.4">30</text>
<text x="85.1" y="55.8">RXD</text>
<text x="85.1" y="58.3">SCK/CLK</text>
<text x="90" y="55.8">SWARM</text>
<text x="94.9" y="58.3">ESP</text>
<text x="97.7" y="55.8">mPcie</text>
<text x="140.5" y="59.6">P-</text>
<text x="146" y="58.4" transform="rotate(-90 146 58.4)">C10</text>
<text x="147.8" y="55.6" transform="rotate(-90 147.8 55.6)">10uF</text>
<text x="207.7" y="56.9">USB_DM</text>
<text x="207.9" y="54.3">USB_DP</text>
<text x="216.5" y="55.9">5</text>
<text x="261.3" y="57.9" transform="rotate(-90 261.3 57.9)">GND</text>
<text x="52" y="63.5">17</text>
<text x="52" y="60.9">22</text>
<text x="55.1" y="64.5">SHD/SD2</text>
<text x="55.1" y="61.9">SDI/SD1</text>
<text x="74.9" y="61.9">IO19</text>
<text x="74.9" y="64.5">IO21</text>
<text x="80" y="60.9">31</text>
<text x="80" y="63.5">33</text>
<text x="85.1" y="60.8">MISO</text>
<text x="85.1" y="63.4">SDA</text>
<text x="85.1" y="65.9">SCL</text>
<text x="89.8" y="65.9">PIN</text>
<text x="89.8" y="63.4">PIN</text>
<text x="90.9" y="60.8">IN</text>
<text x="94" y="60.8">ESP</text>
<text x="94.1" y="65.9">ESP</text>
<text x="94.2" y="63.4">ESP</text>
<text x="195.6" y="62.9" transform="rotate(-90 195.6 62.9)">9</text>
<text x="196.6" y="60.5" transform="rotate(-90 196.6 60.5)">VCC_RF</text>
<text x="200.6" y="62.9" transform="rotate(-90 200.6 62.9)">7</text>
<text x="201.6" y="60.5" transform="rotate(-90 201.6 60.5)">VDD_USB</text>
<text x="203.2" y="63.5" transform="rotate(-90 203.2 63.5)">22</text>
<text x="204.2" y="60.5" transform="rotate(-90 204.2 60.5)">V_BCKP</text>
<text x="205.7" y="63.5" transform="rotate(-90 205.7 63.5)">23</text>
<text x="206.7" y="60.5" transform="rotate(-90 206.7 60.5)">VCC</text>
<text x="257.3" y="65.9">P-</text>
<text x="260.3" y="62.3" transform="rotate(-90 260.3 62.3)">18</text>
<text x="52" y="66">18</text>
<text x="52" y="71.1">19</text>
<text x="52" y="68.6">20</text>
<text x="55.1" y="67">SWP/SD3</text>
<text x="55.1" y="69.6">SCK/CLK</text>
<text x="74.9" y="67">IO22</text>
<text x="74.9" y="69.6">IO23</text>
<text x="80" y="71.1">10</text>
<text x="80" y="66">36</text>
<text x="80" y="68.6">37</text>
<text x="85.1" y="68.5">MOSI</text>
<text x="85.1" y="71">Display</text>
<text x="90.9" y="68.5">IN</text>
<text x="93.1" y="71">DC/RS</text>
<text x="94" y="68.5">ESP</text>
<text x="200.6" y="70.8">+3V3</text>
<text x="208" y="66.6" transform="rotate(-90 208 66.6)">+1V8</text>
<text x="246.4" y="71.8" transform="rotate(-90 246.4 71.8)">4</text>
<text x="246.4" y="67.2">P-</text>
<text x="54.1" y="75.2" transform="rotate(-90 54.1 75.2)">U1</text>
<text x="55.1" y="72.1">SCS/CMD</text>
<text x="74.9" y="72.1">IO25</text>
<text x="74.9" y="74.6">IO26</text>
<text x="74.9" y="77.2">IO27</text>
<text x="80" y="73.6">11</text>
<text x="80" y="76.2">12</text>
<text x="85.1" y="76.1">CS</text>
<text x="85.1" y="73.5">Touch</text>
<text x="88.7" y="76.1">Display</text>
<text x="91.8" y="73.5">Enable</text>
<text x="99.3" y="73.5">pin</text>
<text x="103.4" y="73.5">Display</text>
<text x="124.4" y="73.4">+3V3</text>
<text x="127.8" y="76.1">P-</text>
<text x="135.8" y="73.6">1</text>
<text x="135.8" y="76.2">2</text>
<text x="181.5" y="77.2">Micro_SD_Card_Det1</text>
<text x="189.9" y="74.6">J8</text>
<text x="228.6" y="74.9">17</text>
<text x="228.6" y="77.4">19</text>
<text x="231.6" y="75.9">UIM_C8</text>
<text x="243.8" y="72.6" transform="rotate(-90 243.8 72.6)">MP</text>
<text x="244.8" y="75.8" transform="rotate(-90 244.8 75.8)">MP</text>
<text x="247.4" y="77" transform="rotate(-90 247.4 77)">GND</text>
<text x="255" y="75.9">PERST</text>
<text x="261.6" y="77.4">20</text>
<text x="261.6" y="74.9">22</text>
<text x="74.9" y="79.7">IO32</text>
<text x="74.9" y="82.3">IO33</text>
<text x="80.6" y="83.8">6</text>
<text x="80.6" y="78.7">8</text>
<text x="80.6" y="81.3">9</text>
<text x="85.1" y="78.6">RST</text>
<text x="85.1" y="81.2">SD_SOCKET_DET</text>
<text x="89.7" y="78.6">display</text>
<text x="116.5" y="83.7">Display</text>
<text x="119.5" y="81.2">RST</text>
<text x="120.3" y="78.6">CS</text>
<text x="124" y="78.6">Display</text>
<text x="124.1" y="81.2">display</text>
<text x="124.5" y="83.7">DC/RS</text>
<text x="135.8" y="78.7">3</text>
<text x="135.8" y="81.3">4</text>
<text x="135.8" y="83.8">5</text>
<text x="142.2" y="80.6" transform="rotate(-90 142.2 80.6)">01x14</text>
<text x="228.6" y="82.5">12</text>
<text x="228.6" y="80">14</text>
<text x="231.6" y="83.5">UIM_CLK</text>
<text x="231.6" y="81">UIM_RESET</text>
<text x="231.6" y="78.4">UIM_C4</text>
<text x="250.9" y="78.4">W_DISABLE</text>
<text x="253.6" y="81">CLKREQ</text>
<text x="255.9" y="83.5">WAKE</text>
<text x="262.2" y="82.5">1</text>
<text x="262.2" y="80">7</text>
<text x="10.3" y="86">B</text>
<text x="74.9" y="84.8">IO34</text>
<text x="74.9" y="87.3">IO35</text>
<text x="80.6" y="86.3">7</text>
<text x="117.4" y="88.8">SCK/CLK</text>
<text x="118.5" y="86.2">MOSI</text>
<text x="124.3" y="86.2">IN</text>
<text x="127.2" y="88.8">ESP</text>
<text x="127.4" y="86.2">ESP</text>
<text x="135.8" y="86.3">6</text>
<text x="135.8" y="88.9">7</text>
<text x="152.1" y="87.5">SD_socket_cd</text>
<text x="168.8" y="85.1">1</text>
<text x="168.8" y="87.6">2</text>
<text x="172" y="86.1">DAT2</text>
<text x="172" y="88.6">DAT3/CD</text>
<text x="228.6" y="85.1">10</text>
<text x="229.2" y="87.6">8</text>
<text x="231.6" y="88.6">UIM_PWR</text>
<text x="231.6" y="86.1">UIM_DATA</text>
<text x="252.4" y="88.6">SMB_CLK</text>
<text x="261.6" y="87.6">30</text>
<text x="285.3" y="86">B</text>
<text x="67.3" y="93.4" transform="rotate(-90 67.3 93.4)">1</text>
<text x="68.3" y="90.9" transform="rotate(-90 68.3 90.9)">GND</text>
<text x="110.1" y="91.3">Backlight</text>
<text x="118.5" y="93.9">MISO</text>
<text x="120.1" y="91.3">pin</text>
<text x="124.2" y="91.3">Display</text>
<text x="124.3" y="93.9">IN</text>
<text x="127.4" y="93.9">ESP</text>
<text x="135.8" y="91.4">8</text>
<text x="135.8" y="94">9</text>
<text x="142.2" y="91.3" transform="rotate(-90 142.2 91.3)">Connector</text>
<text x="151.7" y="95.1">SCK/CLK</text>
<text x="152.8" y="90">MOSI</text>
<text x="158.4" y="92.4">+3V3</text>
<text x="158.6" y="90">IN</text>
<text x="161.5" y="95.1">ESP</text>
<text x="161.7" y="90">ESP</text>
<text x="168.8" y="90.1">3</text>
<text x="168.8" y="92.7">4</text>
<text x="168.8" y="95.2">5</text>
<text x="172" y="91.1">CMD</text>
<text x="172" y="93.7">VDD</text>
<text x="228.6" y="90.1">16</text>
<text x="228.6" y="95.2">51</text>
<text x="231.6" y="91.1">UIM_VPP</text>
<text x="251.6" y="91.1">SMB_DATA</text>
<text x="261.6" y="95.2">11RXD</text>
<text x="261.6" y="90.1">32</text>
<text x="269.1" y="95.1">SWARM</text>
<text x="276.7" y="95.1">mPcie</text>
<text x="67.3" y="96.4">P-</text>
<text x="106.1" y="98.9">Touch</text>
<text x="112.8" y="98.9">Enable</text>
<text x="117.4" y="96.4">SCK/CLK</text>
<text x="118.3" y="101.5">SDA</text>
<text x="120.3" y="98.9">pin</text>
<text x="123" y="101.5">PIN</text>
<text x="124.4" y="98.9">Display</text>
<text x="127.2" y="96.4">ESP</text>
<text x="127.4" y="101.5">ESP</text>
<text x="135.2" y="96.5">10</text>
<text x="135.2" y="99">11</text>
<text x="135.2" y="101.6">12</text>
<text x="142.2" y="99.3" transform="rotate(-90 142.2 99.3)">Display</text>
<text x="152.8" y="100.2">MISO</text>
<text x="158.6" y="100.2">IN</text>
<text x="161.7" y="100.2">ESP</text>
<text x="162.1" y="97.7">P-</text>
<text x="168.8" y="97.8">6</text>
<text x="168.8" y="100.3">7</text>
<text x="172" y="96.2">CLK</text>
<text x="172" y="98.8">VSS</text>
<text x="172" y="101.3">DAT0</text>
<text x="228.6" y="100.3">47</text>
<text x="228.6" y="97.8">49</text>
<text x="231.6" y="101.3">Reserved</text>
<text x="231.6" y="98.8">Reserved</text>
<text x="231.6" y="96.2">Reserved</text>
<text x="252.3" y="96.2">REFCLK-</text>
<text x="252.3" y="98.8">REFCLK+</text>
<text x="261.6" y="97.8">13TXD</text>
<text x="268.8" y="97.7">SWARM</text>
<text x="276.4" y="97.7">mPcie</text>
<text x="108.2" y="106.6">Touch</text>
<text x="114.8" y="106.6">interrupt</text>
<text x="118.3" y="104">SCL</text>
<text x="123" y="104">PIN</text>
<text x="124.2" y="106.6">Display</text>
<text x="127.4" y="104">ESP</text>
<text x="135.2" y="104.1">13</text>
<text x="135.2" y="106.7">14</text>
<text x="142.2" y="102.9" transform="rotate(-90 142.2 102.9)">J5</text>
<text x="149.9" y="107.8">SD_SOCKET_DET</text>
<text x="168.8" y="102.8">8</text>
<text x="168.8" y="107.9">9</text>
<text x="172" y="103.8">DAT1</text>
<text x="207.5" y="107.9">SH</text>
<text x="212.1" y="107.8">P-</text>
<text x="228.6" y="102.8">45</text>
<text x="229.2" y="107.9">5</text>
<text x="230.8" y="105.7" transform="rotate(-90 230.8 105.7)">J4</text>
<text x="231.6" y="103.8">Reserved</text>
<text x="254.9" y="103.8">PERn0</text>
<text x="254.9" y="106.4">PERp0</text>
<text x="261.6" y="102.8">23</text>
<text x="261.6" y="105.4">25</text>
<text x="261.6" y="107.9">31</text>
<text x="172" y="108.9">DET</text>
<text x="199.7" y="108.9">SHIELD</text>
<text x="229.2" y="110.5">3</text>
<text x="231.6" y="111.5">COEX1</text>
<text x="231.6" y="108.9">COEX2</text>
<text x="247.1" y="109" transform="rotate(-90 247.1 109)">Bus_PCI_Express_Mini</text>
<text x="255.2" y="108.9">PETn0</text>
<text x="255.2" y="111.5">PETp0</text>
<text x="261.6" y="110.5">33</text>
<text x="86.1" y="119.1">POWER_SWITCH1</text>
<text x="199.1" y="117.8">J7</text>
<text x="228.6" y="115.5">42</text>
<text x="228.6" y="118.1">44</text>
<text x="231.6" y="116.5">LED_WWAN</text>
<text x="231.6" y="119.1">LED_WLAN</text>
<text x="253.3" y="116.5">USB_D-</text>
<text x="253.3" y="119.1">USB_D+</text>
<text x="261.6" y="115.5">36</text>
<text x="261.6" y="118.1">38</text>
<text x="89.7" y="121.6">SW_SPDT</text>
<text x="97.1" y="124.4">1</text>
<text x="191" y="120.4">CON-SMA-EDGE-S</text>
<text x="205" y="123.2">1</text>
<text x="213.4" y="123.2">J6</text>
<text x="213.4" y="125.7">Conn_Coaxial</text>
<text x="228.6" y="120.6">46</text>
<text x="231.6" y="121.6">LED_WPAN</text>
<text x="72.7" y="129.2">8205A</text>
<text x="74.2" y="131.5">U7</text>
<text x="89.5" y="127">2</text>
<text x="97.1" y="129.5">3</text>
<text x="173.2" y="131.8">+5V</text>
<text x="200.2" y="130.7">P-</text>
<text x="206.5" y="130.7">P-</text>
<text x="209.5" y="127.7" transform="rotate(-90 209.5 127.7)">2</text>
<text x="237.2" y="130.3" transform="rotate(-90 237.2 130.3)">+1V5</text>
<text x="239.7" y="130.3" transform="rotate(-90 239.7 130.3)">+1V5</text>
<text x="242.3" y="130.3" transform="rotate(-90 242.3 130.3)">+1V5</text>
<text x="247.4" y="130.3" transform="rotate(-90 247.4 130.3)">+3V3AUX</text>
<text x="249.9" y="130.3" transform="rotate(-90 249.9 130.3)">+3V3AUX</text>
<text x="252.4" y="130.3" transform="rotate(-90 252.4 130.3)">+3V3AUX</text>
<text x="255" y="130.3" transform="rotate(-90 255 130.3)">+3V3AUX</text>
<text x="257.5" y="130.3" transform="rotate(-90 257.5 130.3)">+3V3AUX</text>
<text x="10.3" y="136">C</text>
<text x="49.6" y="136.9">J3</text>
<text x="85.1" y="133.2">B+</text>
<text x="100.6" y="135.8">C5</text>
<text x="105.4" y="135.8">C4</text>
<text x="200.4" y="135.6">J9</text>
<text x="236.2" y="133.4" transform="rotate(-90 236.2 133.4)">48</text>
<text x="238.7" y="133.4" transform="rotate(-90 238.7 133.4)">28</text>
<text x="241.3" y="132.8" transform="rotate(-90 241.3 132.8)">6</text>
<text x="246.4" y="133.4" transform="rotate(-90 246.4 133.4)">52</text>
<text x="248.9" y="133.4" transform="rotate(-90 248.9 133.4)">41</text>
<text x="251.4" y="133.4" transform="rotate(-90 251.4 133.4)">39</text>
<text x="252" y="136.6">+5V</text>
<text x="254" y="133.4" transform="rotate(-90 254 133.4)">24</text>
<text x="256.5" y="132.8" transform="rotate(-90 256.5 132.8)">2</text>
<text x="285.3" y="136">C</text>
<text x="43.7" y="139.7">Conn_01x02</text>
<text x="53.3" y="142.2">2</text>
<text x="55.9" y="142.1">B-</text>
<text x="98" y="139.4" transform="rotate(-90 98 139.4)">10uF</text>
<text x="100.3" y="143.4">P-</text>
<text x="105.4" y="143.4">P-</text>
<text x="109.7" y="140.5" transform="rotate(-90 109.7 140.5)">10uF</text>
<text x="147.5" y="140.5" transform="rotate(-90 147.5 140.5)">R6</text>
<text x="149.6" y="142" transform="rotate(-90 149.6 142)">909k</text>
<text x="153.9" y="138.9">C7</text>
<text x="159" y="138.9">C8</text>
<text x="164.1" y="138.9">C9</text>
<text x="192.2" y="138.1">CON-SMA-EDGE-S</text>
<text x="206.3" y="140.9">1</text>
<text x="214.6" y="143.5">Conn_Coaxial</text>
<text x="214.6" y="141">J10</text>
<text x="50.8" y="148.5">C+</text>
<text x="53.3" y="144.8">1</text>
<text x="55.9" y="144.7">B+</text>
<text x="57.4" y="148.3">R5</text>
<text x="82.3" y="148.6" transform="rotate(-90 82.3 148.6)">1k</text>
<text x="84.5" y="148.6" transform="rotate(-90 84.5 148.6)">R4</text>
<text x="149.6" y="149.6" transform="rotate(-90 149.6 149.6)">100k</text>
<text x="151.8" y="148.6" transform="rotate(-90 151.8 148.6)">R7</text>
<text x="153.4" y="145.8" transform="rotate(-90 153.4 145.8)">22uF</text>
<text x="153.7" y="145.9">P-</text>
<text x="158.7" y="145.5" transform="rotate(-90 158.7 145.5)">22uF</text>
<text x="158.7" y="145.9">P-</text>
<text x="163.8" y="145.5" transform="rotate(-90 163.8 145.5)">22uF</text>
<text x="163.8" y="145.9">P-</text>
<text x="173.4" y="148.6" transform="rotate(-90 173.4 148.6)">R8</text>
<text x="201.4" y="148.5">P-</text>
<text x="207.8" y="148.5">P-</text>
<text x="210.8" y="145.5" transform="rotate(-90 210.8 145.5)">2</text>
<text x="48.3" y="155.1">C1</text>
<text x="56.4" y="152.4">5</text>
<text x="56.9" y="150.6" transform="rotate(-90 56.9 150.6)">100</text>
<text x="58.9" y="153.4">VCC</text>
<text x="75.9" y="155.6" transform="rotate(-90 75.9 155.6)">DW01A</text>
<text x="129.5" y="155" transform="rotate(-90 129.5 155)">TPS63020DSJR</text>
<text x="148.6" y="153.5">P-</text>
<text x="169.1" y="150.1" transform="rotate(-90 169.1 150.1)">1000k</text>
<text x="28.4" y="161">GND</text>
<text x="35.4" y="159" transform="rotate(-90 35.4 159)">UD-</text>
<text x="39.2" y="159" transform="rotate(-90 39.2 159)">UD+</text>
<text x="48" y="159" transform="rotate(-90 48 159)">0.1uF</text>
<text x="55.8" y="161.8" transform="rotate(-90 55.8 161.8)">B-</text>
<text x="56.4" y="157.5">6</text>
<text x="58.9" y="158.5">GND</text>
<text x="63.5" y="162" transform="rotate(-90 63.5 162)">1</text>
<text x="64.5" y="159.5" transform="rotate(-90 64.5 159.5)">OD</text>
<text x="68.6" y="162" transform="rotate(-90 68.6 162)">3</text>
<text x="69.6" y="159.5" transform="rotate(-90 69.6 159.5)">OC</text>
<text x="70.5" y="158.5">CS</text>
<text x="74.2" y="157.5">2</text>
<text x="75.6" y="160.4" transform="rotate(-90 75.6 160.4)">U6</text>
<text x="82.5" y="158.6">P-</text>
<text x="157.2" y="160.1" transform="rotate(-90 157.2 160.1)">U4</text>
<text x="161" y="160.3" transform="rotate(-90 161 160.3)">1.5uH</text>
<text x="163.5" y="158.7" transform="rotate(-90 163.5 158.7)">L1</text>
<text x="17.8" y="162.3">VBUS</text>
<text x="24.3" y="166.4" transform="rotate(-90 24.3 166.4)">R1</text>
<text x="26.4" y="167.1" transform="rotate(-90 26.4 167.1)">5.1k</text>
<text x="28.9" y="167.1" transform="rotate(-90 28.9 167.1)">5.1k</text>
<text x="31.2" y="166.4" transform="rotate(-90 31.2 166.4)">R2</text>
<text x="35.4" y="167.6" transform="rotate(-90 35.4 167.6)">CH340C</text>
<text x="39.2" y="167.6" transform="rotate(-90 39.2 167.6)">CH340C</text>
<text x="72.4" y="163.7">C+</text>
<text x="81.7" y="167.3">1.2k</text>
<text x="82.5" y="165.1">R3</text>
<text x="148.6" y="166.2">P-</text>
<text x="148.6" y="163.7">P-</text>
<text x="20.3" y="172.7" transform="rotate(-90 20.3 172.7)">A4</text>
<text x="25.4" y="172.7" transform="rotate(-90 25.4 172.7)">A5</text>
<text x="27.9" y="172.8" transform="rotate(-90 27.9 172.8)">B5</text>
<text x="33" y="172.7" transform="rotate(-90 33 172.7)">A7</text>
<text x="35.5" y="172.8" transform="rotate(-90 35.5 172.8)">B7</text>
<text x="38.1" y="172.7" transform="rotate(-90 38.1 172.7)">A6</text>
<text x="40.6" y="172.8" transform="rotate(-90 40.6 172.8)">B6</text>
<text x="48.2" y="172.7" transform="rotate(-90 48.2 172.7)">A8</text>
<text x="50.8" y="172.8" transform="rotate(-90 50.8 172.8)">B8</text>
<text x="72.4" y="168.3" transform="rotate(-90 72.4 168.3)">5</text>
<text x="73.4" y="172.9" transform="rotate(-90 73.4 172.9)">BAT</text>
<text x="77.4" y="168.3" transform="rotate(-90 77.4 168.3)">1</text>
<text x="80" y="168.3" transform="rotate(-90 80 168.3)">2</text>
<text x="26.4" y="179" transform="rotate(-90 26.4 179)">CC1</text>
<text x="28.9" y="179" transform="rotate(-90 28.9 179)">CC2</text>
<text x="34" y="178.1" transform="rotate(-90 34 178.1)">D-</text>
<text x="36.5" y="178.1" transform="rotate(-90 36.5 178.1)">D-</text>
<text x="39.1" y="178.1" transform="rotate(-90 39.1 178.1)">D+</text>
<text x="41.6" y="178.1" transform="rotate(-90 41.6 178.1)">D+</text>
<text x="59.9" y="175.5">VBUS</text>
<text x="65.3" y="176.5">4</text>
<text x="67.8" y="177.5">V</text>
<text x="78.4" y="174.5" transform="rotate(-90 78.4 174.5)">TEMP</text>
<text x="81" y="174.8" transform="rotate(-90 81 174.8)">PROG</text>
<text x="83" y="177.5">GND</text>
<text x="88.2" y="176.5">3</text>
<text x="88.2" y="179">9</text>
<text x="95.3" y="178.8">GND</text>
<text x="100.8" y="179.5">LED</text>
<text x="10.3" y="186">D</text>
<text x="13.9" y="185.1">J1</text>
<text x="21.3" y="180.1" transform="rotate(-90 21.3 180.1)">VBUS</text>
<text x="48.3" y="185.1">GND</text>
<text x="49.2" y="180.2" transform="rotate(-90 49.2 180.2)">SBU1</text>
<text x="51.8" y="180.2" transform="rotate(-90 51.8 180.2)">SBU2</text>
<text x="54.6" y="184.1">A1</text>
<text x="73.4" y="183.6" transform="rotate(-90 73.4 183.6)">CE</text>
<text x="78.4" y="183.6" transform="rotate(-90 78.4 183.6)">CHRG</text>
<text x="81" y="183.6" transform="rotate(-90 81 183.6)">STDBY</text>
<text x="82.1" y="180">EPAD</text>
<text x="88.1" y="185.1">GND</text>
<text x="101.8" y="185.4">D2</text>
<text x="126.2" y="182.6">+5V</text>
<text x="130.5" y="183.9">AMS1117-3.3</text>
<text x="135.8" y="181.3">U2</text>
<text x="145.9" y="182.6">+3V3</text>
<text x="152.9" y="182.6">+5V</text>
<text x="158.5" y="183.9">AP2112K-1.8</text>
<text x="163.7" y="181.3">U9</text>
<text x="171.3" y="182.6">+1V8</text>
<text x="285.3" y="186">D</text>
<text x="54.3" y="187.7">GND</text>
<text x="54.5" y="191.7">SH</text>
<text x="63.5" y="189.4">C2</text>
<text x="72.4" y="186.1" transform="rotate(-90 72.4 186.1)">8</text>
<text x="75.4" y="191" transform="rotate(-90 75.4 191)">VBUS</text>
<text x="77.4" y="186.1" transform="rotate(-90 77.4 186.1)">7</text>
<text x="80" y="186.1" transform="rotate(-90 80 186.1)">6</text>
<text x="100.8" y="187.9">LED</text>
<text x="114.3" y="188.2">C3</text>
<text x="121.9" y="186.9">VBUS</text>
<text x="130.1" y="186.7">3</text>
<text x="132.6" y="187.7">VI</text>
<text x="138.1" y="191.3" transform="rotate(-90 138.1 191.3)">GND</text>
<text x="139.1" y="187.7">VO</text>
<text x="142.8" y="186.7">2</text>
<text x="144.4" y="189.2">+3V3</text>
<text x="150.2" y="187.7">R10</text>
<text x="150.6" y="190.2">10k</text>
<text x="158" y="186.7">1</text>
<text x="158" y="189.2">3</text>
<text x="160.3" y="187.7">VIN</text>
<text x="160.3" y="190.2">EN</text>
<text x="165" y="187.7">VOUT</text>
<text x="170.7" y="186.7">5</text>
<text x="21" y="197.6">USB_C_Receptacle_USB2.0_16P</text>
<text x="45.5" y="192.7">SHIELD</text>
<text x="59.7" y="196.3">GND</text>
<text x="68.7" y="196.8">TP4056-42-ESOP8</text>
<text x="70.1" y="193.3" transform="rotate(-90 70.1 193.3)">0.1uF</text>
<text x="77.1" y="193.8">U5</text>
<text x="101.5" y="192.5">D1</text>
<text x="112" y="195.5">GND</text>
<text x="121.4" y="192.3" transform="rotate(-90 121.4 192.3)">0.1uF</text>
<text x="137.1" y="193.7" transform="rotate(-90 137.1 193.7)">1</text>
<text x="137.2" y="194.2">P-</text>
<text x="145" y="195.3" transform="rotate(-90 145 195.3)">10uF</text>
<text x="147.3" y="196.7">P-</text>
<text x="148.1" y="196">C11</text>
<text x="165.1" y="196.3" transform="rotate(-90 165.1 196.3)">2</text>
<text x="165.1" y="196.7">P-</text>
<text x="166.1" y="194.1" transform="rotate(-90 166.1 194.1)">GND</text>
<text x="35" y="200">1</text>
<text x="85" y="200">2</text>
<text x="135" y="200">3</text>
<text x="185" y="200">4</text>
<text x="235" y="200">5</text>
<text x="285" y="200">6</text>
</g>
<g font-size="1">
<text x="172.1" y="40.6">1</text>
<text x="171.6" y="43.1">G1</text>
<text x="199.5" y="125.7">G1</text>
<text x="200" y="123.1">1</text>
<text x="76.1" y="126.3" transform="rotate(-90 76.1 126.3)">2</text>
<text x="66.7" y="134.5">6</text>
<text x="71" y="136.5" transform="rotate(-90 71 136.5)">1</text>
<text x="76.9" y="134.5">4</text>
<text x="81.2" y="136.5" transform="rotate(-90 81.2 136.5)">3</text>
<text x="111.9" y="133.3">10</text>
<text x="111.9" y="135.8">11</text>
<text x="116.6" y="134.1">VIN_10</text>
<text x="116.6" y="136.7">VIN_11</text>
<text x="134.2" y="134.1">VOUT_4</text>
<text x="134.2" y="136.7">VOUT_5</text>
<text x="142.9" y="133.3">4</text>
<text x="142.9" y="135.8">5</text>
<text x="112.4" y="140.9">1</text>
<text x="116.6" y="141.7">VINA</text>
<text x="137.8" y="141.7">FB</text>
<text x="142.9" y="140.9">3</text>
<text x="200.8" y="143.4">G1</text>
<text x="201.3" y="140.9">1</text>
<text x="111.9" y="146">12</text>
<text x="111.9" y="148.5">13</text>
<text x="116.6" y="146.8">EN</text>
<text x="116.6" y="149.4">PS/SYNC</text>
<text x="137.7" y="146.8">PG</text>
<text x="142.4" y="146">14</text>
<text x="136.2" y="151.9">L1_8</text>
<text x="136.2" y="154.4">L1_9</text>
<text x="142.9" y="151.1">8</text>
<text x="142.9" y="153.6">9</text>
<text x="136.2" y="157">L2_6</text>
<text x="136.2" y="159.5">L2_7</text>
<text x="142.9" y="156.1">6</text>
<text x="142.9" y="158.7">7</text>
<text x="135.6" y="164.6">PGND</text>
<text x="136.6" y="167.1">GND</text>
<text x="142.4" y="163.8">15</text>
<text x="142.9" y="166.3">2</text>
</g>
<text font-size=".8" x="69.1" y="177.6">CC</text>
</svg>
